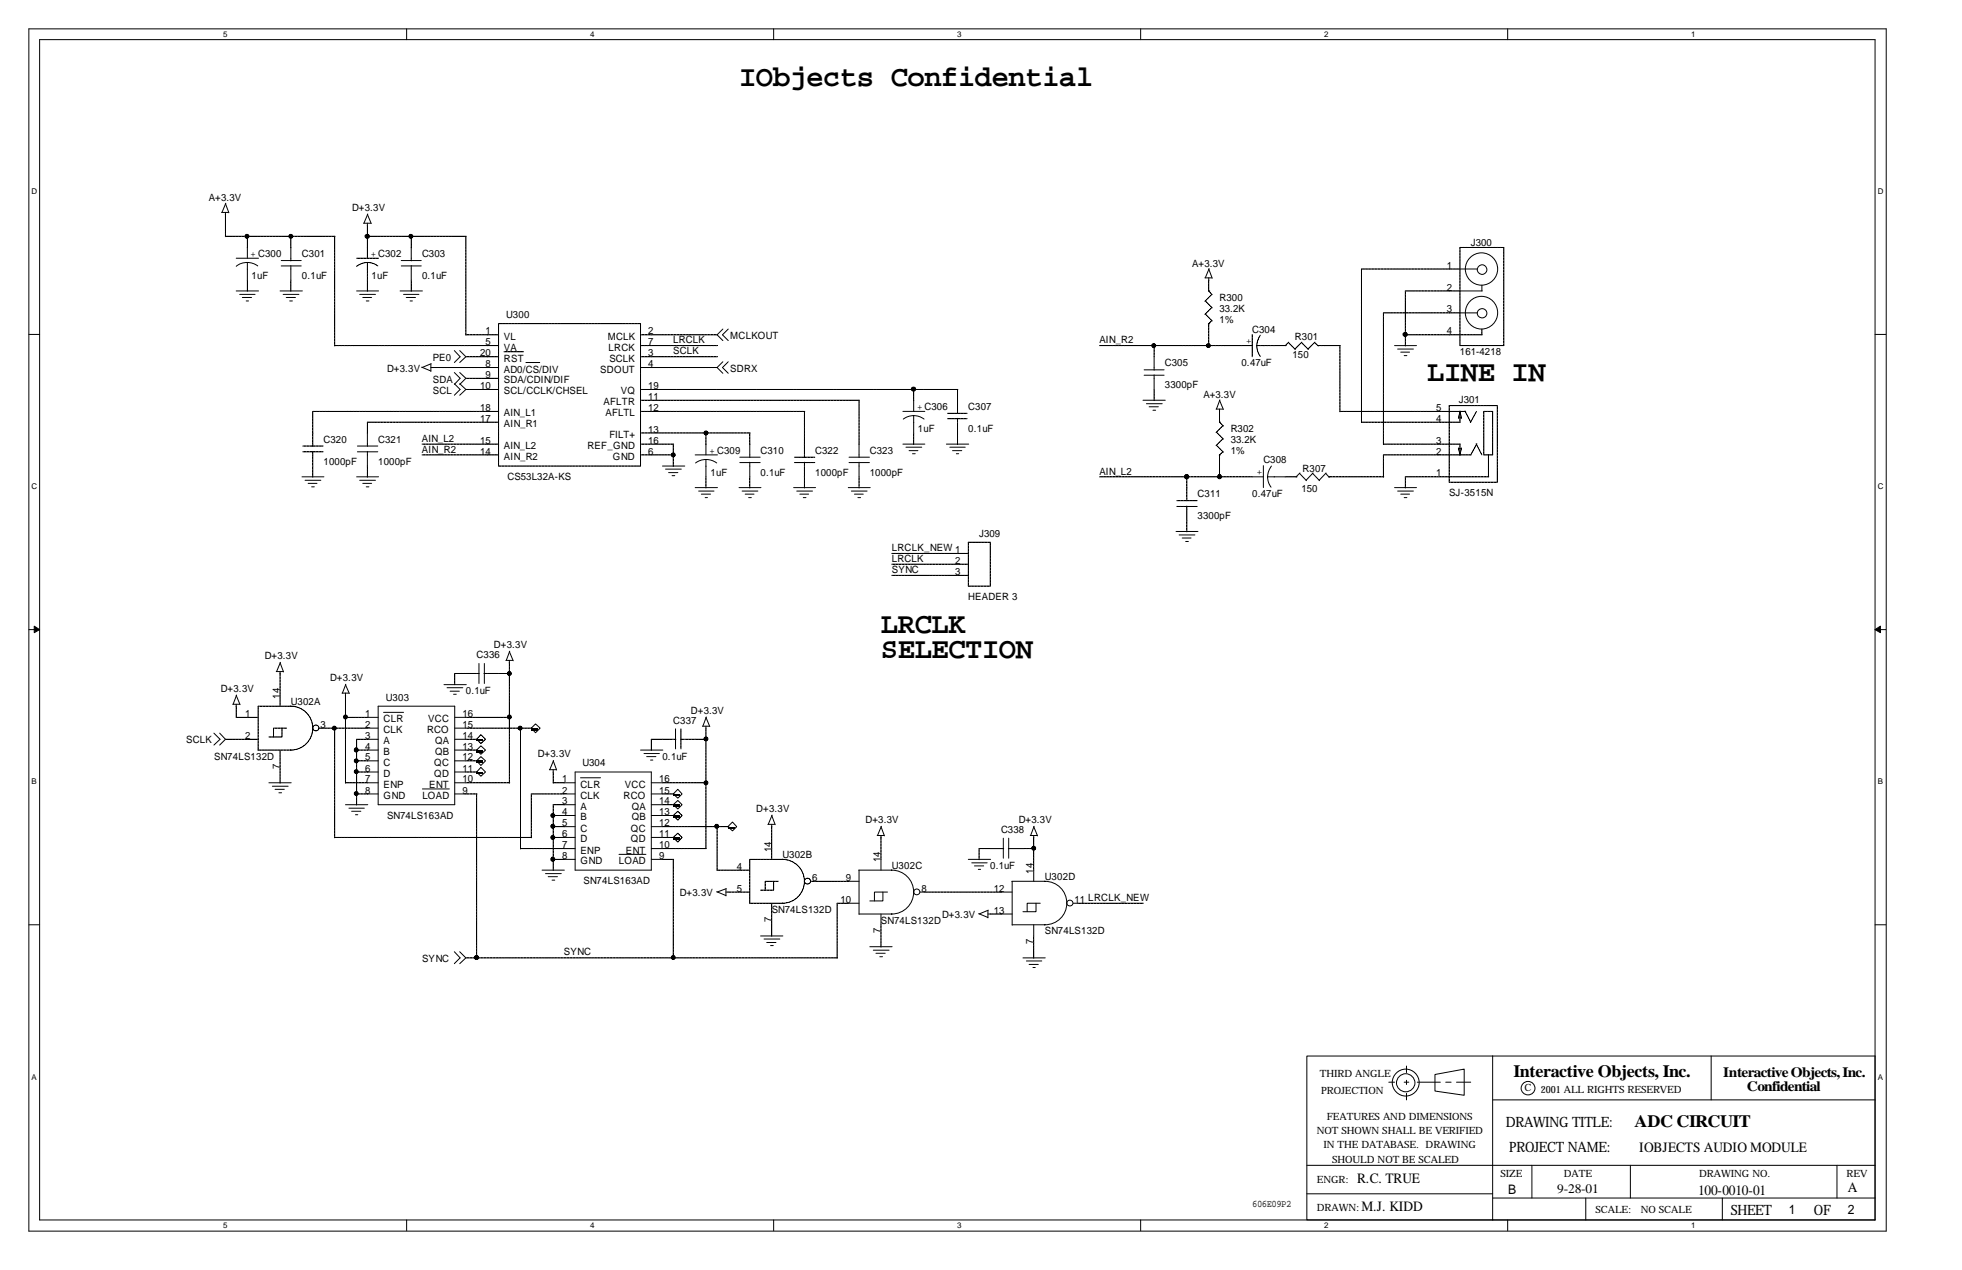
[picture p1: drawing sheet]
<svg xmlns="http://www.w3.org/2000/svg" width="432mm" height="279mm" viewBox="0 0 432 279" stroke-linecap="round" stroke-linejoin="round" font-family="sans-serif">
<g fill="none" stroke="#000" stroke-width=".22">
<path d="M6.3 6.4h408.8v264.4h-408.8zM8.7 8.7h404v259.7h-404zM89.5 6.4v2.3M170.3 6.4v2.3M251 6.4v2.3M331.8 6.4v2.3M48.8 46.7h1.5M49.6 46.7v.5M49.6 44.8l.8 2M49.7 44.7l-.8 2M52 56.8h4.9M54.4 57.7l1.4 .3 .9 .5"/>
<path d="M54.4 57.7l-1.5 .3-.9 .6M54.4 54.4v2.4M54.4 57.7v3.9M61.9 58.5h4.4M61.9 57.3h4.4M64 54.4v3M64 58.4v3.2M80 49.1h1.6M80.9 49.1v.6M80.9 47.2l.8 2M80.9 47.1l-.8 2M88.3 58.5h4.4"/>
<path d="M88.3 57.3h4.4M90.5 54.4v3M90.5 58.4v3.2M266 59.2l.8 2M266.1 59.1l-.8 2M321.3 59.2h3.9M6.3 73.6h2.4M52 64h4.9M52.7 64.8h3.4M53.3 65.4h2.1M54.2 66.2h.5M61.6 64h4.9"/>
<path d="M62.3 64.8h3.5M63 65.4h2M63.8 66.2h.5M78.5 64h4.8M79.2 64.8h3.4M79.8 65.4h2M80.6 66.2h.6M88.1 64h4.9M88.8 64.8h3.4M89.4 65.4h2M90.3 66.2h.5M100 77.1l1.3 1.4-1.3 1.3"/>
<path d="M101.2 77.1l1.3 1.4-1.3 1.3M159.1 72.4l-1.3 1.3 1.3 1.2M159.1 79.6l-1.3 1.3 1.3 1.2M160.3 72.4l-1.3 1.3 1.3 1.2M160.3 79.6l-1.3 1.3 1.3 1.2M254 78.5v2.9M265.2 61.1h1.5M266 61.1v.6M306.9 76h4.8M307.6 76.8h3.5M308.3 77.5h1.9M309 78.2h.6"/>
<path d="M321.2 68.8h3.9M321.3 64h4.9M326.1 62.7v1.3M412.7 73.6h2.3M78.7 99.4h4.4M78.7 98.1h4.4M80.9 95.2v3M80.9 99.3v3.2M92.8 80.8l2 .8M94.8 80.1v1.6M94.8 80.9h.5M94.9 80l-2 .9"/>
<path d="M100 84.4l1.3 1.3-1.3 1.3M100 82l1.3 1.2-1.3 1.4M101.2 84.4l1.3 1.3-1.3 1.3M101.2 82l1.3 1.2-1.3 1.4M155.4 97.7v2.4M165 97.7v3M189.1 97.7v3M198.7 97.7h4.8M198.7 90.5h4.8M199.4 98.4h3.5M200.1 99.1h1.9M200.8 99.8h.6"/>
<path d="M201.1 91.4l1.4 .3 .9 .5M201.1 91.4l-1.4 .3-.9 .5M201.1 88.1v2.4M201.1 91.4v3.8M208.3 97.7h4.9M209 98.4h3.4M209.6 99.1h2.1M210.5 99.8h.5M251.5 88.1h5M251.8 82.5h4.4M251.8 81.4h4.4M252.3 88.8h3.5"/>
<path d="M252.9 89.5h2M253.7 90.3h.6M254 82.5v3.2M267.6 90h1.6M268.4 90v.6M268.4 88.1l.8 2M268.5 88l-.8 2M66.5 104.9h4.8M67.1 105.7h3.5M67.8 106.3h2M68.6 107.1h.6M78.5 104.9h4.8"/>
<path d="M79.2 105.7h3.4M79.8 106.3h2M80.6 107.1h.6M145.8 102.5h4.9M146.5 103.2h3.4M147.2 104h2M147.9 104.6h.6M153 107.3h4.9M153 100.1h4.9M153.8 108h3.3M154.3 108.7h2.1M155.2 109.5h.5"/>
<path d="M155.4 101.1l1 .1 1.3 .7M155.4 101.1l-1.5 .3-.8 .5M155.4 101.1v3.8M162.6 107.3h4.9M162.8 101.8h4.5M162.8 100.6h4.5M163.3 108h3.5M164 108.7h1.9M164.8 109.5h.6M165 101.7v3.2M174.7 107.3h4.8M175.3 108h3.5"/>
<path d="M176 108.7h2M176.8 109.5h.6M186.7 107.3h4.8M186.9 101.8h4.4M186.9 100.6h4.4M187.4 108h3.4M188 108.7h2M188.8 109.5h.6M189.1 101.7v3.2M258.8 116.9h4.9M259.5 117.7h3.5M260.2 118.4h1.9"/>
<path d="M260.9 119.1h.6M275.6 104.9h2.4M278 102.4v4.9M279 104.9l.1 1 .6 1.3M279 104.9h3.9M279.8 102.5l-.7 1.4-.1 1M285.2 104.9h.1M286 104.1l1.5 1.6M286.1 104.1l-.9 .8M288.9 104.1l1.5 1.6M289 104.1l-1.6 1.6M291.8 104.1l.7 .9"/>
<path d="M291.8 104.1l-1.5 1.6M292.4 104.9h.1M306.9 107.3h4.8M307.6 108h3.5M308.3 108.7h1.9M309 109.5h.6M6.3 138.5h2.4M412.7 138.5h2.3M51.2 154.9h1.5M52 154.9v.5M52 153l.8 2M52.1 152.9l-.8 2"/>
<path d="M60.8 147.7h1.5M61.6 147.7v.6M61.6 145.8l.8 2M61.7 145.7l-.8 2M75.3 152.5h1.5M76 152.5v.6M76 150.6l.9 2M76.1 150.5l-.7 2M80.9 157.8h2.3M83.2 155.4h16.9v21.6h-16.9zM84.4 156.7h4.4M97.7 150.6h4.9"/>
<path d="M98.4 151.3h3.5M99.1 152.1h2M99.8 152.7h.6M100.1 157.8h2.4M102.5 148.2h3M105.4 146v4.4M106.5 148.2h3.2M106.6 146v4.4M111.3 145.3h1.6M112.1 145.3v.6M112.1 143.3l.8 2.1M112.2 143.3l-.8 2"/>
<path d="M154.6 159.8h1.5M155.4 159.8v.5M155.4 157.8l.8 2.1M155.4 157.7l-.7 2.1M47.1 161.3l1.3 1.3-1.3 1.3M48.3 161.3l1.3 1.3-1.3 1.3M59.2 172.2h4.9M59.9 173h3.5M60.5 173.7h2.1M61.4 174.4h.6M76 177h4.9M76.8 177.8h3.4"/>
<path d="M77.4 178.5h2M78.2 179.2h.5M80.9 172.2h2.3M80.9 165h2.3M80.9 160.2h2.3M80.9 162.6h2.3M80.9 167.4h2.3M80.9 169.8h2.3M80.9 174.7h2.3M93 173.6h5.9M100.1 172.2h2.4M100.1 165h2.4"/>
<path d="M100.1 160.2h2.4M100.1 162.6h2.4M100.1 167.4h2.4M100.1 169.8h2.4M100.1 174.7h2.4M104.9 167.4l.9-.9 1 .9-1 1zM104.9 169.8h.1M104.9 165h.1M104.9 167.4h.1M105.8 168.8l1 1-1 1-.9-1zM105.8 164.1l1 .9-1 .9-.9-.9zM116.9 160.2l1-.9 1 .9-1 1z"/>
<path d="M116.9 160.2h.1M120.9 169.3h1.5M121.8 169.3v.6M121.8 167.4l.7 2M121.8 167.3l-.8 2M124.1 172.2h2.5M124.1 177h2.5M124.1 174.7h2.5M124.1 179.4h2.5M126.6 169.8h16.7v21.6h-16.7zM127.8 171.1h4.4M141 165h4.9"/>
<path d="M141.7 165.8h3.4M142.3 166.5h2.1M143.2 167.2h.5M143.3 172.2h2.5M143.3 177h2.5M143.3 174.7h2.5M143.3 179.4h2.5M148.2 177l1-.9 .9 .9-.9 1zM148.2 174.7l1-1 .9 1-.9 .9zM148.2 177h.1M148.2 174.7h.1M169.8 179.4l.8 2"/>
<path d="M169.9 179.3l-.8 2.1M119.3 191.4h4.9M120.1 192.2h3.4M120.6 192.9h2.1M121.5 193.6h.6M124.1 189.1h2.5M124.1 186.7h2.5M124.1 181.9h2.5M124.1 184.2h2.5M136.2 188h6M143.3 189.1h2.5M143.3 186.7h2.5"/>
<path d="M143.3 181.9h2.5M143.3 184.2h2.5M157.7 196.2l2.1 .8M159.8 195.6v1.5M159.8 196.3h.5M159.9 195.5l-2.1 .8M160.2 181.9l1-1.1 .9 1.1-.9 .9zM160.2 181.9h.1M169 181.4h1.5M169.8 181.4v.5M186.7 193.9h2.4M186.7 198.7h2.4"/>
<path d="M189 191.4h7.2a4.8 4.8 0 0 1 4.9 4.9v-.1a4.8 4.8 0 0 1-4.9 4.9h.1M189.1 191.4v9.8M193 183.8h1.6M193.9 183.8v.5M193.9 189.1v2.3M193.9 181.9l.7 2M194 181.8l-.9 2M194.3 196.3v1.9h-2.9M195.3 196.3h-2.9v1.9M202.5 196.3h1M213.1 189.1h4.9M213.9 189.8h3.4"/>
<path d="M214.5 190.5h2M215.3 191.3h.5M217.9 186.7h3M220.3 196.3h2.5M220.8 184.4v4.4M221.9 186.7h3.2M222 184.4v4.4M222.7 193.9h7.2a4.8 4.8 0 0 1 4.9 4.8 4.8 4.8 0 0 1-4.9 4.8h.1M222.8 193.9v9.6M226.7 183.8h1.6M227.5 183.8v.5M227.5 191.4v2.5"/>
<path d="M227.5 181.9l.8 2M227.6 181.8l-.8 2M228 198.7v1.9h-2.9M228.9 198.7h-2.8v1.9M236.2 198.7h1M6.3 203.5h2.4M100 209.4l1.3 1.3-1.3 1.3M101.2 209.4l1.3 1.3-1.3 1.3M167.4 205.9h4.9M168.1 206.6h3.5M168.7 207.3h2.1M169.6 208h.6"/>
<path d="M189.1 201.1h7.2M191.4 208.3h4.9M192.2 209h3.5M192.8 209.7h2M193.6 210.5h.6M193.9 201.1v2.4M215.4 201l2 .8M217.4 200.3v1.6M217.4 201.1h.6M217.5 200.2l-2 .9M220.3 201.1h2.5M222.8 203.5h7.2"/>
<path d="M225.1 210.7h4.9M225.9 211.4h3.4M226.5 212.2h2M227.3 212.9h.5M227.5 203.5v2.4M412.7 203.5h2.3M287.6 232.3h40.9v36.1h-40.9zM305.6 238.1h1.3M309 238.1h1M309.5 234.5v1.5M309.5 237.7v.9M311.9 238.1h5.1"/>
<path d="M315.8 236.4l6.4-1.2v5.8l-6.4-1zM318.2 238.1h1.2M320.5 238.1h3.2M328.5 232.3h84.2M376.6 232.3v9.7M287.6 256.4h125.1M309.5 240.5v1.5M328.5 242h84.2M337.1 256.4v7.2M358.8 256.4v7.2M404.3 256.4v7.2M89.5 268.4v2.4"/>
<path d="M170.3 268.4v2.4M251 268.4v2.4M287.6 262.6h40.9M328.5 263.6h84.2M331.8 268.4v2.4M349 263.6v4.8M379.1 263.6v4.8"/>
<circle cx="326.1" cy="59.2" r="3.6"/>
<circle cx="326.2" cy="59.3" r="1.05"/>
<circle cx="326" cy="68.8" r="3.6"/>
<circle cx="326.2" cy="68.9" r="1.04"/>
<circle cx="201.8" cy="196.2" r=".66"/>
<circle cx="235.5" cy="198.7" r=".66"/>
<circle cx="309.4" cy="238.2" r="2.96"/>
<circle cx="309.4" cy="238.2" r="2"/>
<circle cx="336.3" cy="239.4" r="1.5"/>
</g>
<g fill="#000" stroke="#000" stroke-width=".22">
<path d="M7.5 137.8l1.2 .7-1.2 .7z" fill-rule="evenodd"/>
<path d="M412.7 138.5l1.2-.7v1.4z" fill-rule="evenodd"/>
</g>
<path d="M104.9 169.8h1.4v.5h-1.4zM104.9 165h1.4v.5h-1.4zM104.9 167.4h1.4v.5h-1.4zM104.9 162.6h1.4v.5h-1.4zM116.9 160.2h1.5v.5h-1.5zM148.2 177h1.4v.5h-1.4zM148.2 174.7h1.4v.4h-1.4zM148.2 179.4h1.4v.5h-1.4zM148.2 184.2h1.4v.5h-1.4zM160.2 181.9h1.4v.4h-1.4z" fill="#000"/>
<g fill="none" stroke="#000" stroke-width=".22" stroke-dasharray=".3 .1 .1 .1 .1 .1">
<path d="M49.6 47.2v4.9M49.6 52h4.9M54.4 52h9.7M54.4 52v2.5M64 52v2.5M64 52h9.7M73.7 52v24.1M78.5 56.8h4.8M80.9 57.7v1.6M80.9 57.7l-1 .2-1.4 .7M80.9 54.4v2.4M80.9 52h9.7"/>
<path d="M80.9 52v2.5M80.9 49.6v2.5M83.1 58.5l-1.3-.6-.9-.2M90.5 52h12.1M90.5 52v2.5M102.5 52v21.7M299.6 59.2h19.4M299.6 59.2v33.8M318.9 59.2h2.4M321.3 54.4h9.7M331 54.4v21.6M54.4 61.6v2.5"/>
<path d="M64 61.6v2.5M73.7 76h33.7M80.9 61.6v-2.4M80.9 61.6v2.5M90.5 61.6v2.5M102.5 78.5h4.9M102.5 73.7h4.9M107.3 73.7h2.4M107.3 76h2.4M107.3 78.5h2.4M109.7 71.2h31.3M110.9 77.4h4.4"/>
<path d="M115.7 79.8h3.1M141 71.2v31.3M143.3 73.7h-2.3M143.3 78.5h-2.3M143.3 76h-2.3M143.3 76h14.6M143.3 78.5h14.6M143.3 73.7h14.6M242 76h12.1M254 76v2.6M254 76h12.1M265.3 66.2l1.5 1.5"/>
<path d="M265.3 69.1l1.5 1.5M266 64l.8 .9M266 64h.1M266 71.2h.1M266 61.6v2.5M266 76h7.3M266 71.2v4.9M266.7 64.8l-1.5 1.5M266.7 67.6l-1.5 1.6M266.7 70.5l-.8 .8M273.2 76h2.4M275.6 78.5v-4.9"/>
<path d="M276.6 76h1.5M276.6 76l.1 1.1 .7 1.3M277.4 73.7l-.6 1.4-.2 .9M280.4 76h-2.4M280.4 76h2.6M282.9 76l.7-.7M282.9 76h.1M283.5 75.4l1.6 1.5M285 76.8l1.5-1.5M286.4 75.4l1.6 1.5M287.9 76.8l1.5-1.5M289.3 75.4l.9 .7"/>
<path d="M290.1 76h.1M290.1 76h4.9M294.9 76v14.6M304.5 68.8v29M304.5 68.8h14.5M309.3 64h9.7M309.3 73.7h9.7M309.3 64v9.7M309.3 73.7v2.4M318.9 64h2.4M318.9 68.8h2.4M318.9 73.7h2.4"/>
<path d="M321.3 76v-21.6M321.3 73.7h4.9M326.1 73.7v-1.3M331 76h-9.7M66.6 99.4h4.5M66.6 98.1h4.5M68.8 97.7v.5M68.8 95.2v2.5M68.8 90.5v4.8M68.8 90.5h38.6M80.9 92.9v2.4M80.9 92.9h26.5"/>
<path d="M92.9 97.7h14.5M95.2 80.9h12.2M102.5 83.2h4.9M102.5 85.7h4.9M107.3 80.9h2.4M107.3 83.2h2.4M107.3 85.7h2.4M107.3 97.7h2.4M107.3 92.9h2.4M107.3 90.5h2.4M143.3 80.9h-2.3M143.3 88.1h-2.3"/>
<path d="M143.3 90.5h-2.3M143.3 95.2h-2.3M143.3 97.7h-2.3M143.3 85.7h-2.3M143.3 90.5h33.8M143.3 80.9h14.6M143.3 95.2h12.1M143.3 88.1h45.8M143.3 85.7h57.9M143.3 97.7h5M148.2 97.7v2.5M155.4 95.2h9.7"/>
<path d="M155.4 95.2v2.6M165 95.2v2.6M177 97.7v2.4M177 90.5v7.3M189.1 88.1v9.7M201.1 95.2v2.6M201.1 85.7h9.7M201.1 85.7v2.4M208.5 92.1h4.4M208.5 90.9h4.4M210.7 90.5v.5M210.7 92.9v-.9"/>
<path d="M210.7 88.1v2.4M210.7 95.2v-2.3M210.7 85.7v2.4M210.7 95.2v2.6M254 85.7v2.4M267.7 95.1l1.5 1.5M267.7 98l1.5 1.5M268.4 92.9l.8 .8M268.4 92.9h.1M268.4 90.5v2.5M269.2 93.6l-1.6 1.6M269.2 96.5l-1.6 1.5"/>
<path d="M269.2 99.4l-.9 .8M294.9 90.5h21.7M299.6 92.9h17M304.5 97.7h12.1M316.5 90.5h2.4M316.5 92.9h2.4M316.5 97.7h2.4M318.9 97.7h2.5M318.9 90.5h3.7M318.9 92.9h2.5M318.9 89.2h10.6M321.1 91.9h.5"/>
<path d="M321.3 97.7v2.5M321.3 92.9v-2.5M321.3 90.5l.3 1.5M321.3 90.5l-.3 1.5M321.6 98.6h-.6M323.7 92.9l-1.3-2.5M325 90.5l-1.4 2.5M326.6 90.5h1.9M328.5 90.5v9.6M329.5 89.2v16.9M68.8 100.1v-.8M68.8 102.5v-2.4"/>
<path d="M68.8 102.5v2.5M80.9 102.5v2.5M92.9 100.1h14.5M107.3 100.1h2.4M109.7 102.5v-31.3M141 102.5h-31.3M143.3 100.1h-2.3M143.3 100.1h5M148.2 100.1v2.5M155.4 104.9v2.5M165 104.9v2.5M174.8 101.8h4.5"/>
<path d="M174.8 100.6h4.5M177 100.1v.6M177 102.5v-.8M177 104.9v-2.4M177 104.9v2.5M189.1 104.9v2.5M213.1 119.3h4.8M217.9 119.3v9.6M242 104.9h19.3M259 111.4h4.5M259 110.2h4.5M261.2 109.7v.5"/>
<path d="M261.2 112.1v-.8M261.2 107.3v2.4M261.2 114.6v-2.5M261.2 104.9v2.5M261.2 104.9h7.3M261.2 114.6v2.4M268.4 100.1h.1M268.4 104.9h7.3M268.4 100.1v4.9M282.9 104.9h2.4M292.4 104.9h12.1M304.5 100.1v4.9"/>
<path d="M304.5 100.1h12.1M309.3 104.9h7.3M309.3 104.9v2.5M316.5 104.9h2.4M316.5 100.1h2.4M318.9 100.1h4.9M318.9 104.9h8.8M318.9 106.1v-16.9M321.3 100.1l.3-1.5M321.3 100.1l-.3-1.5M323.7 100.1l1.3-2.5M326.1 100.1l-1.2-2.5"/>
<path d="M326.6 100.1v-9.6M327.6 104.9v-4.9M328.5 100.1h-1.9M329.5 106.1h-10.6M196.3 121.8h14.5M196.3 124.1h14.5M196.3 126.6h14.5M210.7 121.8h2.4M210.7 124.1h2.4M210.7 126.6h2.4M213.1 128.9v-9.6M217.9 128.9h-4.8"/>
<path d="M52 155.4v2.5M52 157.8h2.5M54.4 157.8h2.4M56.8 155.4v9.7M61.6 153v2.4M61.6 153v-4.9M64 155.4h-7.3M76 157.8v14.5M76 153v4.9M76 157.8h4.9M100.1 148.2h2.5M100.1 148.2v2.5"/>
<path d="M102.5 157.8h9.7M109.7 148.2h2.5M112.1 157.8v14.5M112.1 145.8v2.5M112.1 148.2v9.7M49.6 162.6h4.9M54.4 162.6h2.4M56.8 165h7.3M60.2 162.1v-1.9h2.9M61.6 167.4v-2.4M61.6 167.4v4.9M62.1 160.2v1.9h-2.9"/>
<path d="M64 165h-.1a4.8 4.8 0 0 0 4.9-4.9v.1M68.8 160.2a4.8 4.8 0 0 0-4.9-4.8h.1M71.2 160.2h-.9M71.2 160.2h2.5M73.7 160.2h7.2M73.7 160.2v24.1M76 172.2h4.9M78.5 167.4h2.4M78.5 165v2.5M78.5 165h2.4M78.5 162.6v2.5M78.5 174.7v2.4"/>
<path d="M78.5 162.6h2.4M78.5 174.7h2.4M78.5 169.8v5M78.5 169.8h2.4M78.5 167.4v2.5M102.5 169.8h2.5M102.5 167.4h2.5M102.5 160.2h12.1M102.5 165h2.5M102.5 162.6h2.5M102.5 174.7h2.5M102.5 172.2h9.7"/>
<path d="M104.9 162.6h.1M104.9 174.7v36.1M105.8 161.6l1 1-1 1-.9-1zM114.6 160.2v26.6M114.6 160.2h2.4M116.9 174.7h7.3M116.9 174.7v9.6M121.8 172.2h2.4M121.8 177h2.4M121.8 169.8v2.5M121.8 179.4h2.4M121.8 177v2.5"/>
<path d="M121.8 179.4v2.5M143.3 162.6v2.5M143.3 162.6h2.6M145.8 162.6h2.4M145.8 179.4h2.5M145.8 177h2.5M145.8 174.7h2.5M145.8 172.2h9.6M148.2 162.6h.6M148.2 179.4l1-.9 .9 .9-.9 1zM148.2 179.4h.1M148.7 164.8v-4.4"/>
<path d="M149.9 164.8v-4.4M150.6 162.6h-.8M153 162.6h-2.4M153 162.6h2.4M155.4 160.2v2.5M155.4 172.2v14.6M155.4 162.6v9.7M73.7 184.2h43.3M114.6 186.7h9.6M121.8 184.2v4.9M121.8 189.1v2.4M121.8 189.1h2.4"/>
<path d="M121.8 184.2h2.4M121.8 181.9v2.4M121.8 181.9h2.4M145.8 186.7h9.6M145.8 184.2h2.5M145.8 189.1h2.5M145.8 181.9h12.1M148.2 184.2l1-.9 .9 .9-.9 1.1zM148.2 184.2h.1M148.2 189.1v21.7M157.8 181.9h2.5M157.8 181.9v9.6"/>
<path d="M157.8 191.4h4.9M160.2 196.3h2.5M162.6 191.4h2.4M162.6 196.3h2.4M165 189.1v9.7M165 198.7h7.3M168.4 195.8v-1.9h2.9M169.8 186.7v2.4M169.8 186.7v-4.9M170.3 193.9v1.9h-2.9M172.2 189.1h-7.3M172.2 198.7h-.1a4.8 4.8 0 0 0 4.9-4.9v.1"/>
<path d="M177 193.9a4.8 4.8 0 0 0-4.9-4.8h.1M179.4 193.9h-.9M179.4 193.9h7.4M184.2 198.7v12.1M184.2 198.7h2.6M193.9 189.1v-5M203.5 196.3h16.9M215.5 186.7v2.4M215.5 186.7h2.5M225.1 186.7h2.5M227.5 184.2v2.6M227.5 191.4v-4.8"/>
<path d="M237.2 198.7h14.4M102.5 210.7h2.5M104.9 210.7h43.4M148.2 210.7h36.1M169.8 201.1v-2.4M169.8 201.1v4.9M193.9 203.5v4.9M217.9 201.1h2.5M227.5 205.9v4.9"/>
<circle cx="69.5" cy="160.2" r=".66"/>
<circle cx="177.7" cy="193.9" r=".66"/>
</g>
<g fill="#000" stroke="#000" stroke-width=".22" stroke-dasharray=".3 .1 .1 .1 .1 .1">
<circle cx="54.4" cy="52" r=".43"/>
<circle cx="64" cy="52" r=".43"/>
<circle cx="80.8" cy="52" r=".45"/>
<circle cx="90.4" cy="52" r=".43"/>
<circle cx="253.9" cy="76" r=".43"/>
<circle cx="265.9" cy="76" r=".43"/>
<circle cx="309.3" cy="73.6" r=".45"/>
<circle cx="155.4" cy="95.3" r=".43"/>
<circle cx="201.1" cy="85.6" r=".45"/>
<circle cx="148.2" cy="100.1" r=".43"/>
<circle cx="261.2" cy="104.9" r=".47"/>
<circle cx="268.4" cy="104.9" r=".45"/>
<circle cx="76" cy="157.7" r=".43"/>
<circle cx="112.1" cy="148.2" r=".43"/>
<circle cx="112.1" cy="157.7" r=".43"/>
<circle cx="73.6" cy="160.2" r=".43"/>
<circle cx="78.4" cy="165" r=".45"/>
<circle cx="78.4" cy="174.6" r=".43"/>
<circle cx="78.4" cy="169.8" r=".43"/>
<circle cx="78.4" cy="167.4" r=".43"/>
<circle cx="114.5" cy="160.2" r=".43"/>
<circle cx="121.7" cy="179.4" r=".43"/>
<circle cx="155.4" cy="172.2" r=".43"/>
<circle cx="155.4" cy="162.6" r=".43"/>
<circle cx="121.6" cy="189" r=".45"/>
<circle cx="121.7" cy="181.8" r=".43"/>
<circle cx="121.7" cy="184.2" r=".43"/>
<circle cx="157.7" cy="181.8" r=".43"/>
<circle cx="227.5" cy="186.6" r=".43"/>
<circle cx="104.9" cy="210.7" r=".45"/>
<circle cx="148.2" cy="210.7" r=".43"/>
</g>
<g font-size="6.5">
<text x="162.6" y="19">IObjects Confidential</text>
<text x="314.1" y="83.9">LINE IN</text>
<text x="193.9" y="139.2">LRCLK</text>
<text x="193.9" y="144.8">SELECTION</text>
</g>
<g font-size="3.8">
<text x="333.1" y="236.9">Interactive Objects, Inc.</text>
<text x="359.7" y="247.9">ADCCIRCUIT</text>
</g>
<g font-size="3.1">
<text x="379.2" y="236.9">Interactive Objects, Inc.</text>
<text x="384.5" y="240.1">Confidential</text>
<text x="331.4" y="248">DRAWING TITLE:</text>
<text x="332.1" y="253.5">PROJECT NAME:</text>
<text x="360.8" y="253.4">IOBJECTS AUDIO MODULE</text>
<text x="298.7" y="260.3">R.C. TRUE</text>
<text x="373.7" y="262.8">100-0010-01</text>
<text x="406.7" y="262.3">A</text>
<text x="299.6" y="266.4">M.J. KIDD</text>
<text x="380.9" y="267.2">SHEET</text>
<text x="399.2" y="267.2">OF</text>
</g>
<g font-size="2.9">
<text x="331.9" y="262.7">B</text>
<text x="342.7" y="262.4">9-28-01</text>
<text x="393.7" y="267">1</text>
<text x="406.7" y="267">2</text>
</g>
<g font-size="2.2">
<text x="46" y="44.3">A+3.3V</text>
<text x="77.5" y="46.4">D+3.3V</text>
<text x="55.1" y="56.5">+ C300</text>
<text x="66.5" y="56.6">C301</text>
<text x="81.6" y="56.5">+ C302</text>
<text x="92.9" y="56.6">C303</text>
<text x="262.4" y="58.7">A+3.3V</text>
<text x="318.4" y="59.1">1</text>
<text x="323.7" y="54.1">J300</text>
<text x="55.4" y="61.3">1uF</text>
<text x="66.5" y="61.3">0.1uF</text>
<text x="81.8" y="61.3">1uF</text>
<text x="92.9" y="61.3">0.1uF</text>
<text x="318.4" y="63.9">2</text>
<text x="111.4" y="70">U300</text>
<text x="268.4" y="66.1">R300</text>
<text x="268.4" y="68.6">33.2K</text>
<text x="268.4" y="71">1%</text>
<text x="318.4" y="68.7">3</text>
<text x="106.8" y="73.6">1</text>
<text x="106.8" y="75.9">5</text>
<text x="110.9" y="74.8">VL</text>
<text x="110.9" y="77.1">VA</text>
<text x="133.8" y="74.8">MCLK</text>
<text x="133.9" y="77.1">LRCK</text>
<text x="142.7" y="73.6">2</text>
<text x="142.7" y="75.9">7</text>
<text x="148.2" y="75.5">LRCLK</text>
<text x="148.2" y="77.9">SCLK</text>
<text x="160.7" y="74.6">MCLKOUT</text>
<text x="242" y="75.5">AIN_R2</text>
<text x="275.4" y="75.6" transform="rotate(-90 275.4 75.6)">+</text>
<text x="275.6" y="73.2">C304</text>
<text x="285" y="74.8">R301</text>
<text x="318.4" y="73.6">4</text>
<text x="85.2" y="81.8">D+3.3V</text>
<text x="95.2" y="79.3">PE0</text>
<text x="105.7" y="78.4">20</text>
<text x="106.8" y="80.8">8</text>
<text x="106.8" y="83.1">9</text>
<text x="110.9" y="79.6">RST</text>
<text x="110.9" y="82">AD0/CS/DIV</text>
<text x="132.1" y="82">SDOUT</text>
<text x="134.1" y="79.6">SCLK</text>
<text x="142.7" y="78.4">3</text>
<text x="142.7" y="80.8">4</text>
<text x="160.7" y="81.8">SDRX</text>
<text x="256.4" y="80.6">C305</text>
<text x="273.2" y="80.6">0.47uF</text>
<text x="284.5" y="78.7">150</text>
<text x="321.3" y="78.1">161-4218</text>
<text x="95.2" y="86.6">SCL</text>
<text x="95.2" y="84.2">SDA</text>
<text x="105.7" y="85.6">10</text>
<text x="110.9" y="84.3">SDA/CDIN/DIF</text>
<text x="110.9" y="86.8">SCL/CCLK/CHSEL</text>
<text x="132.8" y="89.2">AFLTR</text>
<text x="136.7" y="86.8">VQ</text>
<text x="142.7" y="88">11</text>
<text x="142.7" y="85.6">19</text>
<text x="256.4" y="85.3">3300pF</text>
<text x="264.8" y="87.5">A+3.3V</text>
<text x="321.1" y="88.7">J301</text>
<text x="105.7" y="92.8">17</text>
<text x="105.7" y="90.4">18</text>
<text x="110.9" y="94">AIN_R1</text>
<text x="110.9" y="91.6">AIN_L1</text>
<text x="133.3" y="91.6">AFLTL</text>
<text x="142.7" y="90.4">12</text>
<text x="142.7" y="95.2">13</text>
<text x="201.8" y="90.2">+ C306</text>
<text x="202" y="95">1uF</text>
<text x="213.1" y="90.2">C307</text>
<text x="213.1" y="95">0.1uF</text>
<text x="270.8" y="95">R302</text>
<text x="316.1" y="90.4">5</text>
<text x="316.1" y="92.8">4</text>
<text x="71.2" y="97.4">C320</text>
<text x="83.2" y="97.4">C321</text>
<text x="92.9" y="99.6">AIN_R2</text>
<text x="92.9" y="97.2">AIN_L2</text>
<text x="105.7" y="100">14</text>
<text x="105.7" y="97.6">15</text>
<text x="110.9" y="101.2">AIN_R2</text>
<text x="110.9" y="98.8">AIN_L2</text>
<text x="129.3" y="98.8">REF_GND</text>
<text x="134.1" y="96.4">FILT+</text>
<text x="134.9" y="101.2">GND</text>
<text x="142.7" y="100">6</text>
<text x="142.7" y="97.6">16</text>
<text x="156.1" y="99.8">+ C309</text>
<text x="167.4" y="99.8">C310</text>
<text x="179.4" y="99.8">C322</text>
<text x="191.4" y="99.8">C323</text>
<text x="270.8" y="97.4">33.2K</text>
<text x="270.8" y="99.8">1%</text>
<text x="278" y="101.9">C308</text>
<text x="316.1" y="100">2</text>
<text x="316.1" y="97.6">3</text>
<text x="71.2" y="102.2">1000pF</text>
<text x="83.2" y="102.2">1000pF</text>
<text x="111.7" y="105.6">CS53L32A-KS</text>
<text x="156.4" y="104.6">1uF</text>
<text x="167.4" y="104.6">0.1uF</text>
<text x="179.4" y="104.6">1000pF</text>
<text x="191.4" y="104.6">1000pF</text>
<text x="242" y="104.4">AIN_L2</text>
<text x="277.8" y="104.4" transform="rotate(-90 277.8 104.4)">+</text>
<text x="286.7" y="103.9">R307</text>
<text x="316.1" y="104.8">1</text>
<text x="263.6" y="109.4">C311</text>
<text x="275.6" y="109.4">0.47uF</text>
<text x="286.4" y="108.2">150</text>
<text x="318.9" y="109.2">SJ-3515N</text>
<text x="215.5" y="118.1">J309</text>
<text x="263.6" y="114.2">3300pF</text>
<text x="196.3" y="121.2">LRCLK_NEW 1</text>
<text x="196.3" y="123.6">LRCLK</text>
<text x="196.3" y="126">SYNC</text>
<text x="210.2" y="124">2</text>
<text x="210.2" y="126.5">3</text>
<text x="213.1" y="132">HEADER 3</text>
<text x="108.7" y="142.6">D+3.3V</text>
<text x="58.3" y="145">D+3.3V</text>
<text x="72.6" y="149.9">D+3.3V</text>
<text x="104.9" y="144.8">C336</text>
<text x="48.6" y="152.2">D+3.3V</text>
<text x="61.6" y="153.7" transform="rotate(-90 61.6 153.7)">14</text>
<text x="64" y="155.1">U302A</text>
<text x="84.9" y="154.2">U303</text>
<text x="102.5" y="152.7">0.1uF</text>
<text x="53.9" y="157.7">1</text>
<text x="70.5" y="160.1">3</text>
<text x="80.3" y="157.7">1</text>
<text x="80.3" y="160.1">2</text>
<text x="84.4" y="158.9">CLR</text>
<text x="84.4" y="161.3">CLK</text>
<text x="94" y="161.3">RCO</text>
<text x="94.2" y="158.9">VCC</text>
<text x="101.8" y="160.1">15</text>
<text x="101.8" y="157.7">16</text>
<text x="148.2" y="159.2">C337</text>
<text x="152.1" y="157.1">D+3.3V</text>
<text x="41" y="163.5">SCLK</text>
<text x="47.2" y="167.1">SN74LS132D</text>
<text x="53.9" y="162.6">2</text>
<text x="80.3" y="162.6">3</text>
<text x="80.3" y="164.9">4</text>
<text x="80.3" y="167.3">5</text>
<text x="84.4" y="163.7">A</text>
<text x="84.4" y="166.1">B</text>
<text x="95.8" y="166.1">QB</text>
<text x="95.8" y="163.7">QA</text>
<text x="101.8" y="167.3">12</text>
<text x="101.8" y="164.9">13</text>
<text x="101.8" y="162.6">14</text>
<text x="118.4" y="166.6">D+3.3V</text>
<text x="145.8" y="167.1">0.1uF</text>
<text x="61.6" y="169.2" transform="rotate(-90 61.6 169.2)">7</text>
<text x="80.3" y="169.8">6</text>
<text x="80.3" y="172.1">7</text>
<text x="84.4" y="168.5">C</text>
<text x="84.4" y="170.9">D</text>
<text x="84.4" y="173.3">ENP</text>
<text x="94.5" y="173.3">ENT</text>
<text x="95.6" y="170.9">QD</text>
<text x="95.6" y="168.5">QC</text>
<text x="101.8" y="172.1">10</text>
<text x="101.8" y="169.8">11</text>
<text x="123.7" y="172.1">1</text>
<text x="127.8" y="173.3">CLR</text>
<text x="128.2" y="168.6">U304</text>
<text x="137.5" y="173.3">VCC</text>
<text x="145" y="172.1">16</text>
<text x="80.3" y="174.6">8</text>
<text x="84.4" y="175.8">GND</text>
<text x="93" y="175.8">LOAD</text>
<text x="101.8" y="174.6">9</text>
<text x="123.7" y="174.6">2</text>
<text x="123.7" y="177">3</text>
<text x="123.7" y="179.3">4</text>
<text x="127.8" y="175.8">CLK</text>
<text x="127.8" y="178.1">A</text>
<text x="137.2" y="175.8">RCO</text>
<text x="139" y="178.1">QA</text>
<text x="145" y="179.3">13</text>
<text x="145" y="177">14</text>
<text x="145" y="174.6">15</text>
<text x="166.5" y="178.6">D+3.3V</text>
<text x="85.2" y="180.1">SN74LS163AD</text>
<text x="123.7" y="181.8">5</text>
<text x="123.7" y="184.1">6</text>
<text x="127.8" y="180.5">B</text>
<text x="127.8" y="183">C</text>
<text x="127.8" y="185.3">D</text>
<text x="138.9" y="185.3">QD</text>
<text x="138.9" y="183">QC</text>
<text x="139" y="180.5">QB</text>
<text x="145" y="184.1">11</text>
<text x="145" y="181.8">12</text>
<text x="190.5" y="181.1">D+3.3V</text>
<text x="220.3" y="183.2">C338</text>
<text x="224.2" y="181.1">D+3.3V</text>
<text x="123.7" y="186.6">7</text>
<text x="123.7" y="189">8</text>
<text x="127.8" y="187.8">ENP</text>
<text x="127.8" y="190.2">GND</text>
<text x="136.2" y="190.2">LOAD</text>
<text x="137.8" y="187.8">ENT</text>
<text x="145" y="189">9</text>
<text x="145" y="186.6">10</text>
<text x="162.1" y="191.3">4</text>
<text x="169.8" y="187.4" transform="rotate(-90 169.8 187.4)">14</text>
<text x="172.2" y="188.8">U302B</text>
<text x="193.8" y="189.7" transform="rotate(-90 193.8 189.7)">14</text>
<text x="196.3" y="191.2">U302C</text>
<text x="217.9" y="191.2">0.1uF</text>
<text x="128.4" y="194.6">SN74LS163AD</text>
<text x="149.6" y="197.2">D+3.3V</text>
<text x="162.1" y="196.2">5</text>
<text x="178.7" y="193.8">6</text>
<text x="186.2" y="193.8">9</text>
<text x="202.8" y="196.2">8</text>
<text x="218.7" y="196.2">12</text>
<text x="227.4" y="192.2" transform="rotate(-90 227.4 192.2)">14</text>
<text x="230" y="193.5">U302D</text>
<text x="169.8" y="202.9" transform="rotate(-90 169.8 202.9)">7</text>
<text x="169.8" y="200.8">SN74LS132D</text>
<text x="185" y="198.6">10</text>
<text x="193.9" y="203.2">SN74LS132D</text>
<text x="207.3" y="202">D+3.3V</text>
<text x="218.7" y="201">13</text>
<text x="236.5" y="198.6">11 LRCLK_NEW</text>
<text x="193.8" y="205.3" transform="rotate(-90 193.8 205.3)">7</text>
<text x="227.4" y="207.7" transform="rotate(-90 227.4 207.7)">7</text>
<text x="230" y="205.6">SN74LS132D</text>
<text x="92.9" y="211.6">SYNC</text>
<text x="124.1" y="210.1">SYNC</text>
<text x="290.5" y="237">THIRD ANGLE</text>
<text x="290.7" y="240.6">PROJECTION</text>
<text x="335.5" y="240.1">C</text>
<text x="339.1" y="240.4">2001 ALL RIGHTS RESERVED</text>
<text x="289.8" y="249.5">NOT SHOWN SHALL BE VERIFIED</text>
<text x="292" y="246.4">FEATURES AND DIMENSIONS</text>
<text x="291.3" y="252.6">IN THE DATABASE. DRAWING</text>
<text x="293.2" y="255.8">SHOULD NOT BE SCALED</text>
<text x="289.8" y="260.3">ENGR:</text>
<text x="330.2" y="258.9">SIZE</text>
<text x="344.2" y="258.9">DATE</text>
<text x="374" y="258.9">DRAWING NO.</text>
<text x="406.4" y="258.9">REV</text>
<text x="275.6" y="265.4">606E09P2</text>
<text x="289.8" y="266.4">DRAWN:</text>
<text x="351.1" y="266.9">SCALE:</text>
<text x="361.1" y="266.9">NO SCALE</text>
</g>
<g font-size="1.7">
<text x="49.1" y="8.2">5</text>
<text x="129.9" y="8.2">4</text>
<text x="210.7" y="8.2">3</text>
<text x="291.4" y="8.2">2</text>
<text x="372.2" y="8.2">1</text>
<text x="6.9" y="42.8">D</text>
<text x="413.3" y="42.8">D</text>
<text x="6.9" y="107.6">C</text>
<text x="413.3" y="107.6">C</text>
<text x="6.9" y="172.6">B</text>
<text x="413.3" y="172.6">B</text>
<text x="6.9" y="237.5">A</text>
<text x="413.3" y="237.5">A</text>
<text x="49.1" y="270.3">5</text>
<text x="129.9" y="270.3">4</text>
<text x="210.7" y="270.3">3</text>
<text x="291.4" y="270.3">2</text>
<text x="372.2" y="270.3">1</text>
</g>
</svg>
